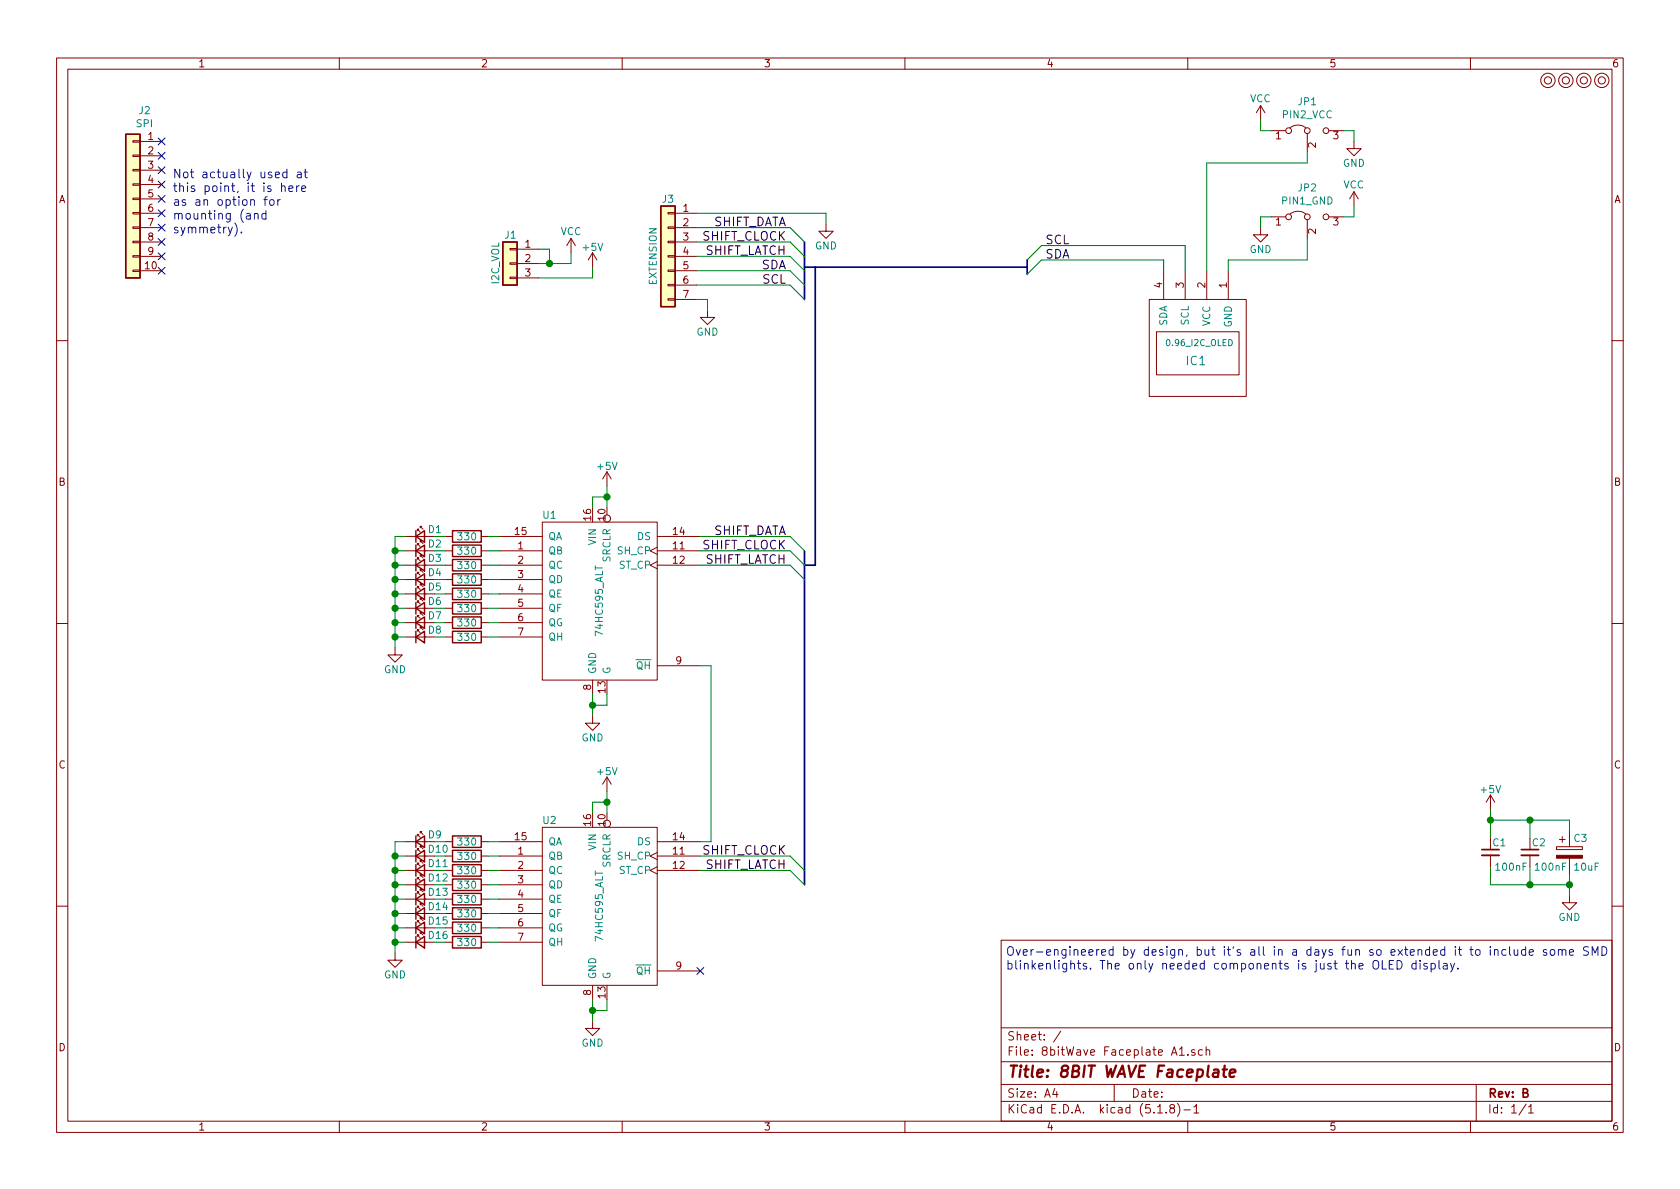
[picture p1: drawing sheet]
<svg xmlns="http://www.w3.org/2000/svg" width="297mm" height="210mm" viewBox="0 0 297 210" stroke-linecap="round" stroke-linejoin="round" font-family="sans-serif">
<g fill="none" stroke="#840000" stroke-width=".18">
<path d="M10 10.3h277v189.9h-277zM12 12.2h273v186.1h-273zM60 10.3v1.9M110 10.3v1.9M160 10.3v1.9M210 10.3v1.9M222.9 18.7l.7 1.2M222.9 18.7v2.5M222.9 18.7l-.8 1.2M260 10.3v1.9M23.5 37.6h1.3v.2h-1.3zM23.5 32.5h1.3v.3h-1.3z"/>
<path d="M23.5 30h1.3v.2h-1.3zM23.5 27.4h1.3v.3h-1.3zM23.5 24.9h1.3v.2h-1.3zM23.5 35h1.3v.3h-1.3zM24.8 37.7h3.8M24.8 25h3.8M24.8 27.6h3.8M24.8 30.1h3.8M24.8 32.6h3.8M24.8 35.2h3.8M118.1 37.6h1.3v.2h-1.3zM119.4 37.7h3.8"/>
<path d="M146 39.6v1.3h-1.2l1.2 1.3 1.3-1.3h-1.3M224.8 23.1h2.5M224.8 38.3h2.5M228.1 22.6a2.26 2.26 0 0 1 2.8 0M228.1 37.8a2.26 2.26 0 0 1 2.8 0M231.1 23.6v3.3M231.1 38.9v3.3M234.9 23.1h2.6M234.9 38.3h2.6M239.4 25v1.3h-1.3l1.3 1.3 1.3-1.3h-1.3M239.4 33.9l.8 1.3M239.4 33.9v2.5"/>
<path d="M239.4 33.9l-.8 1.3M23.5 40.1h1.3v.3h-1.3zM23.5 42.7h1.3v.2h-1.3zM23.5 45.2h1.3v.3h-1.3zM23.5 47.7h1.3v.3h-1.3zM24.8 40.3h3.8M24.8 42.8h3.8M24.8 45.3h3.8M24.8 47.9h3.8M90.2 49h1.2v.3h-1.2zM90.2 46.5h1.2v.2h-1.2zM90.2 43.9h1.2v.3h-1.2z"/>
<path d="M91.4 44.1h3.8M91.4 46.6h3.8M91.4 49.1h3.8M101 42.2l-.8 1.2M101 42.2v2.5M101 42.2l.7 1.2M104.8 44.7v2.5M104.8 44.7l-.8 1.3M104.8 44.7l.7 1.3M118.1 52.8h1.3v.3h-1.3zM118.1 50.3h1.3v.2h-1.3zM118.1 47.7h1.3v.3h-1.3z"/>
<path d="M118.1 45.2h1.3v.3h-1.3zM118.1 42.7h1.3v.2h-1.3zM118.1 40.1h1.3v.3h-1.3zM119.4 40.3h3.8M119.4 42.8h3.8M119.4 45.3h3.8M119.4 47.9h3.8M119.4 50.4h3.8M119.4 53h3.8M125.1 54.9v1.2h-1.3l1.3 1.3 1.3-1.3h-1.3M203.2 53h17.1v17.1h-17.1zM204.5 58.7h14.6v7.6h-14.6z"/>
<path d="M205.7 47.9v5.1M209.5 47.9v5.1M213.4 47.9v5.1M217.2 47.9v5.1M222.9 40.3v1.2h-1.3l1.3 1.3 1.3-1.3h-1.3M10 60.2h2M285 60.2h2M71.8 97.4h5M71.8 99.9h5M71.8 94.9h5M73.8 98.9v-.2h.2h-.2l.5 .5M73.8 96.4v-.3h.2h-.2l.5 .5"/>
<path d="M73.8 93.8v-.2h.2h-.2l.5 .5M74.3 98.4v-.2h.2h-.2l.5 .5M74.3 95.9v-.3h.2h-.2l.5 .5M74.3 93.3v-.2h.2h-.2l.5 .5M78.7 97.4h1.3M78.7 99.9h1.3M78.7 94.9h1.3M85.1 97.4h1.3M85.1 99.9h1.3M85.1 94.9h1.3M88.3 97.4h7.6M88.3 99.9h7.6"/>
<path d="M88.3 94.9h7.6M95.9 92.3h20.3v28h-20.3zM107.3 83.4l.8 1.3M107.3 83.4v2.6M107.3 83.4l-.7 1.3M116.2 96.8l-1.3 .6 1.3 .6M116.2 99.3l-1.3 .6 1.3 .7M116.2 97.4h7.6M116.2 99.9h7.6M116.2 94.9h7.6M10 110.3h2M69.8 114.5v1.3h1.3l-1.3 1.3-1.2-1.3h1.2"/>
<path d="M71.8 107.6h5M71.8 102.5h5M71.8 105h5M71.8 110.1h5M71.8 112.6h5M73.8 106.5v-.2h.2h-.2l.5 .5M73.8 109.1v-.3h.2h-.2l.5 .5M73.8 111.6v-.2h.2h-.2l.5 .5M73.8 104v-.2h.2h-.2l.5 .5M73.8 101.5v-.3h.2h-.2l.5 .5M74.3 106v-.2h.2h-.2l.5 .5M74.3 108.6v-.3h.2h-.2l.5 .5"/>
<path d="M74.3 111.1v-.2h.2h-.2l.5 .5M74.3 103.5v-.3h.2h-.2l.5 .6M74.3 101v-.3h.2h-.2l.5 .5M78.7 107.6h1.3M78.7 102.5h1.3M78.7 105h1.3M78.7 110.1h1.3M78.7 112.6h1.3M85.1 107.6h1.3M85.1 102.5h1.3M85.1 105h1.3M85.1 110.1h1.3"/>
<path d="M85.1 112.6h1.3M88.3 107.6h7.6M88.3 102.5h7.6M88.3 105h7.6M88.3 110.1h7.6M88.3 112.6h7.6M116.2 117.7h7.6M285 110.3h2M104.8 126.6v1.3h-1.3l1.3 1.3 1.2-1.3h-1.2M104.8 120.3v2.5M107.3 137.4v2.5M107.3 137.4l.8 1.3"/>
<path d="M107.3 137.4l-.7 1.3M71.8 151.4h5M71.8 153.9h5M71.8 156.5h5M71.8 159h5M71.8 148.8h5M73.8 147.8v-.2h.2h-.2l.5 .5M73.8 150.4v-.3h.2h-.2l.5 .5M73.8 152.9v-.3h.2h-.2l.5 .6M73.8 155.4v-.2h.2h-.2l.5 .5M73.8 158v-.3h.2h-.2l.5 .5M74.3 147.3v-.2h.2h-.2l.5 .5"/>
<path d="M74.3 149.9v-.3h.2h-.2l.5 .5M74.3 152.4v-.3h.2h-.2l.5 .5M74.3 154.9v-.2h.2h-.2l.5 .5M74.3 157.5v-.3h.2h-.2l.5 .5M78.7 151.4h1.3M78.7 153.9h1.3M78.7 156.5h1.3M78.7 159h1.3M78.7 148.8h1.3M85.1 151.4h1.3M85.1 153.9h1.3M85.1 156.5h1.3"/>
<path d="M85.1 159h1.3M85.1 148.8h1.3M88.3 151.4h7.6M88.3 153.9h7.6M88.3 156.5h7.6M88.3 159h7.6M88.3 148.8h7.6M95.9 146.3h20.3v27.9h-20.3zM116.2 150.7l-1.3 .7 1.3 .6M116.2 153.3l-1.3 .6 1.3 .7M116.2 151.4h7.6M116.2 153.9h7.6"/>
<path d="M116.2 148.8h7.6M263.5 140.6l.8 1.3M263.5 140.6v2.5M263.5 151.3v2M263.5 140.6l-.7 1.3M270.5 151.3v2M275.2 149.7h4.6v.5h-4.6zM275.7 148.5h1M276.2 147.9v1.1M277.5 158.4v1.2h1.3l-1.3 1.3-1.3-1.3h1.3M277.5 146.9v2.8M277.5 151.8v2.8"/>
<path d="M10 160.2h2M69.8 168.5v1.3h1.3l-1.3 1.3-1.2-1.3h1.2M71.8 161.5h5M71.8 164.1h5M71.8 166.6h5M73.8 160.5v-.2h.2h-.2l.5 .5M73.8 163.1v-.3h.2h-.2l.5 .5M73.8 165.6v-.3h.2h-.2l.5 .6M74.3 160v-.2h.2h-.2l.5 .5M74.3 162.6v-.3h.2h-.2l.5 .5M74.3 165.1v-.3h.2h-.2l.5 .5M78.7 161.5h1.3"/>
<path d="M78.7 164.1h1.3M78.7 166.6h1.3M85.1 161.5h1.3M85.1 164.1h1.3M85.1 166.6h1.3M88.3 161.5h7.6M88.3 164.1h7.6M88.3 166.6h7.6M104.8 174.2v2.6M116.2 171.7h7.6M177 166.3h108v32h-108zM285 160.2h2"/>
<path d="M60 198.3v1.9M104.8 180.6v1.3h-1.3l1.3 1.2 1.2-1.2h-1.2M110 198.3v1.9M160 198.3v1.9M177 194.8h108M177 191.8h108M177 187.8h108M177 181.8h108M186.5 192.5l-.4 1h1M186.8 193v1M187.6 182.3l-1.3 2M197 191.8v3"/>
<path d="M204.7 196.8h.8M206.2 196.7v.1M207.1 196l-.3-.3 .2-.3a.48 .48 0 0 1 .6 .1l-.1 .4a.52 .52 0 0 0-.6 .2 .52 .52 0 0 0 .1 .6l.4 .1 .2-.1 .1-.4-.3-.3M208.2 195.1a1.71 1.71 0 0 1 0 2.3M208.5 185.5l.5-.4v1.5M208.5 186.6h.9M209.3 196.3h1.2M210 198.3v1.9M210 186.5v.1M211.1 195.8l.4-.5v1.5M211.1 196.8h.9M211.3 185.7a.37 .37 0 0 0-.6 .1v.2l.6 .2v.1l-.2 .3-.4-.1"/>
<path d="M212.6 185.7l-.4-.1-.3 .3 .1 .6 .2 .1 .4-.1M213.3 185.7a.37 .37 0 0 1 .6 .1v.8M213.3 185.1v1.5M260 198.3v1.9M261 191.8v6.5M269.8 195.2l-1.2 2M270.3 195.8l.4-.5v1.5M270.3 196.8h.8"/>
<circle cx="273.7" cy="14.2" r=".63"/>
<circle cx="273.7" cy="14.2" r="1.27"/>
<circle cx="276.9" cy="14.2" r=".63"/>
<circle cx="276.9" cy="14.2" r="1.27"/>
<circle cx="280" cy="14.2" r=".63"/>
<circle cx="280" cy="14.2" r="1.27"/>
<circle cx="283.2" cy="14.2" r=".63"/>
<circle cx="283.2" cy="14.2" r="1.27"/>
<circle cx="227.8" cy="38.3" r=".51"/>
<circle cx="227.8" cy="23.1" r=".51"/>
<circle cx="231.1" cy="23.1" r=".51"/>
<circle cx="231.1" cy="38.3" r=".51"/>
<circle cx="234.4" cy="38.3" r=".51"/>
<circle cx="234.4" cy="23.1" r=".51"/>
<circle cx="107.3" cy="91.7" r=".63"/>
<circle cx="107.3" cy="145.7" r=".63"/>
</g>
<path d="M214.6 189.2h.8l-.1 1.2M215.4 189.6l-.6 .1a.4 .4 0 0 0-.4 .3 .4 .4 0 0 0 .3 .4l.6-.1M216.2 189.1h.7M216.5 188.4l-.2 1.8 .1 .1 .4 .1M217.4 189.8l1-.2v-.4l-.6-.1-.3 .3-.1 .9 .2 .1 .6-.1" fill="none" stroke="#840000" stroke-width=".41"/>
<g fill="none" stroke="#840000" stroke-width=".25">
<path d="M22.2 23.7h2.6v25.4h-2.6zM116.8 36.4h2.6v17.8h-2.6zM88.9 42.8h2.5v7.6h-2.5zM73.5 99.9l1.6-1v2.1zM73.5 97.4l1.6-1v2zM73.5 94.9l1.6-1.1v2.1zM73.5 93.8v2.1M73.5 96.4v2M73.5 98.9v2.1M80 98.9h5.1v2.1h-5.1zM80 96.4h5.1v2h-5.1zM80 93.8h5.1v2.1h-5.1z"/>
<path d="M73.5 107.6l1.6-1.1v2.1zM73.5 110.1l1.6-1v2zM73.5 112.6l1.6-1v2.1zM73.5 105l1.6-1v2zM73.5 102.5l1.6-1v2zM73.5 101.5v2M73.5 104v2M73.5 106.5v2.1M73.5 109.1v2M73.5 111.6v2.1M80 109.1h5.1v2h-5.1zM80 111.6h5.1v2.1h-5.1z"/>
<path d="M80 106.5h5.1v2.1h-5.1zM80 104h5.1v2h-5.1zM80 101.5h5.1v2h-5.1zM73.5 148.8l1.6-1v2.1zM73.5 151.4l1.6-1v2zM73.5 153.9l1.6-1v2zM73.5 156.5l1.6-1.1v2.1zM73.5 159l1.6-1v2zM73.5 147.8v2.1M73.5 150.4v2M73.5 152.9v2M73.5 155.4v2.1"/>
<path d="M73.5 158v2M80 147.8h5.1v2.1h-5.1zM80 150.4h5.1v2h-5.1zM80 152.9h5.1v2h-5.1zM80 155.4h5.1v2.1h-5.1zM80 158h5.1v2h-5.1zM73.5 161.5l1.6-1v2.1zM73.5 164.1l1.6-1v2zM73.5 166.6l1.6-1v2zM73.5 160.5v2.1M73.5 163.1v2M73.5 165.6v2"/>
<path d="M80 165.6h5.1v2h-5.1zM80 160.5h5.1v2.1h-5.1zM80 163.1h5.1v2h-5.1z"/>
</g>
<path d="M262 151.3h3M269 151.3h3" fill="none" stroke="#840000" stroke-width=".33"/>
<path d="M262 150.2h3M269 150.2h3" fill="none" stroke="#840000" stroke-width=".3"/>
<path d="M275.2 151.3h4.6v.5h-4.6z" fill="#840000" stroke="#840000" stroke-width=".18"/>
<g fill="#ffffc2" stroke="#ffffc2" stroke-width=".18">
<path d="M116.8 36.4h2.6v17.8h-2.6z"/>
<path d="M22.2 23.7h2.6v25.4h-2.6z"/>
<path d="M88.9 42.8h2.5v7.6h-2.5z"/>
</g>
<path d="M142.2 42.8v10.2M142.2 47.2h39.4M144.1 47.2v52.7h-1.9M181.6 46v2.5M142.2 97.4v59.1" fill="none" stroke="#000084" stroke-width=".3"/>
<g fill="none" stroke="#008400" stroke-width=".18">
<path d="M123.2 37.7h22.8v1.9M222.9 21.2v1.9h1.9M224.8 38.3h-1.9v2M231.1 26.9v1.9h-17.7v19.1M237.5 23.1h1.9v1.9M239.4 36.4v1.9h-1.9M95.2 44.1h2v2.5M101 44.7v1.9h-5.8M104.8 47.2v1.9h-9.6M123.2 42.8h16.5l2.5 2.5M123.2 40.3h16.5l2.5 2.5M123.2 53h1.9v1.9"/>
<path d="M123.2 50.4h16.5l2.5 2.6M123.2 47.9h16.5l2.5 2.5M123.2 45.3h16.5l2.5 2.6M181.6 46l2.5-2.6h25.4v4.5M205.7 47.9v-1.9h-21.6l-2.5 2.5M231.1 42.2v3.8h-13.9v1.9M69.8 97.4h2M69.8 99.9h2M71.8 94.9h-2v19.6M76.8 97.4h1.9M76.8 94.9h1.9M76.8 99.9h1.9"/>
<path d="M86.4 97.4h1.9M86.4 94.9h1.9M86.4 99.9h1.9M107.3 87.9h-2.5v1.9M107.3 86v3.8M123.8 97.4h15.9l2.5 2.5M123.8 94.9h15.9l2.5 2.5M123.8 99.9h15.9l2.5 2.6M69.8 107.6h2M69.8 110.1h2M69.8 102.5h2M69.8 112.6h2"/>
<path d="M69.8 105h2M76.8 107.6h1.9M76.8 110.1h1.9M76.8 102.5h1.9M76.8 112.6h1.9M76.8 105h1.9M86.4 107.6h1.9M86.4 110.1h1.9M86.4 102.5h1.9M86.4 112.6h1.9M86.4 105h1.9M123.8 117.7h1.9v31.1"/>
<path d="M104.8 122.8v3.8M107.3 122.8v1.9h-2.5M107.3 139.9v3.9M69.8 153.9h2M69.8 151.4h2M69.8 159h2M69.8 156.5h2M71.8 148.8h-2v19.7M76.8 148.8h1.9M86.4 153.9h1.9M86.4 148.8h1.9M86.4 151.4h1.9"/>
<path d="M86.4 159h1.9M86.4 156.5h1.9M107.3 141.9h-2.5v1.9M123.8 153.9h15.9l2.5 2.6M123.8 151.4h15.9l2.5 2.5M263.5 153.3v3.2h14M263.5 143.1v5.1M263.5 145h14v1.9M270.5 145v3.2M270.5 153.3v3.2M277.5 154.6v3.8M69.8 161.5h2"/>
<path d="M69.8 164.1h2M69.8 166.6h2M86.4 161.5h1.9M86.4 164.1h1.9M86.4 166.6h1.9M104.8 176.8v3.8M107.3 176.8v1.9h-2.5"/>
</g>
<g fill="none" stroke="#0000c2" stroke-width=".18">
<path d="M41.5 39.4a1.78 1.78 0 0 1 0 2.4M45 37.9l.1-.1a.37 .37 0 0 1 .5 .1v.9M45 37.7v1.1M46.7 35.3h.5M47 37.8l-.4-.1-.2 .2v.7a.48 .48 0 0 0 .6 .1M47 37.2v1.6M47.2 34.8l-.3 .2v1.3M47.8 35.4l.4-.1 .3 .3v.4l-.3 .3-.4-.1-.1-.2zM49.1 35.3v1M49.6 35.3l-.5 .3M49.8 33l.2-.1h.3l.1 1M49.8 32.4v1.5"/>
<path d="M50.7 30.5l-.4-.1-.2 .2v.7a.48 .48 0 0 0 .6 .1M50.7 29.9v1.5M51.1 33.4l.7-.2-.1-.3h-.4l-.2 .2 .1 .7h.5M52.5 32.9v1M52.6 30.5h.6l.1 .9M52.9 32.9h-.3l-.1 .2M53.3 30.8l-.5 .1a.3 .3 0 0 0-.3 .2 .3 .3 0 0 0 .3 .3h.5M53.3 33.4l.8-.2-.1-.3h-.5l-.2 .2 .1 .7h.6M53.8 30.4h.6M54 29.9v1.3l.1 .2h.3M42.7 41v.2M242.8 170a.53 .53 0 0 1 .9 0 1.01 1.01 0 0 1-.3 1.4 .5 .5 0 0 1-.7-.5z"/>
<path d="M244.4 169.8v1.6h.7M245.6 170.6h.6M246.4 169.8h-.8v1.6h.8M247 169.8a.77 .77 0 0 1 .9 .8 .77 .77 0 0 1-.9 .8zM250.4 170.4h-.5l-.2 .1v.7a.48 .48 0 0 0 .7 .1M250.4 169.8v1.6M251.1 170.4v1M252.3 170.4a.37 .37 0 0 0-.6 .2l.1 .2 .6 .3-.2 .3-.5-.1M253 170.4h.5l.3 .2v.5l-.2 .2h-.6M253 170.4v1.5M254.4 169.8v1.3l.2 .3M255.2 170.4h.6l.1 1"/>
<path d="M255.9 170.7l-.5 .1a.3 .3 0 0 0-.3 .3 .3 .3 0 0 0 .3 .3l.5-.1M256.5 170.4l.3 1M257.2 170.4l-.5 1.3-.2 .2M257.8 171.2v.2M261 168l.2-.1 .4 .1 .1 .6-.2 .3h-.3l-.2-.1zM263.5 167.4v.1M263.5 167.9v1M264.2 168l.2-.1 .4 .1 .1 .9M264.2 167.9v1M266.3 168l-.5-.1-.3 .3v.4l.2 .3h.6M266.9 167.4v1.3l.2 .2M267.7 167.9l.1 1h.3l.3-.1"/>
<path d="M268.4 167.9v1M269.7 168l-.4-.1-.2 .1v.8a.48 .48 0 0 0 .6 .1M269.7 167.4v1.5M270.4 168.4l.7-.1-.1-.3-.4-.1-.2 .2 .1 .8h.5M273.4 168l-.3-.1-.2 .2v.2l.5 .2v.4h-.5M274.2 168l.2-.1 .4 .1 .1 .6-.1 .3h-.4l-.2-.1zM275.5 168h.1a.37 .37 0 0 1 .6 .1v.8M275.5 167.9v1M276.2 168.1a.36 .36 0 0 1 .3-.2 .36 .36 0 0 1 .4 .2v.8M277.5 168.4l.7-.1v-.3l-.5-.1-.2 .2 .1 .8h.6M280.8 167.5a.68 .68 0 0 0-.8 0v.5l.7 .3 .1 .3-.3 .3h-.5M281.5 168.9v-1.5l.5 1.1 .5-1.1v1.5"/>
<path d="M283.2 167.4a.77 .77 0 0 1 .9 .8 .77 .77 0 0 1-.9 .7z"/>
</g>
<g fill="#008400" stroke="#008400" stroke-width=".25">
<circle cx="69.9" cy="164.1" r=".51"/>
<circle cx="69.9" cy="161.5" r=".51"/>
<circle cx="69.9" cy="166.6" r=".51"/>
<circle cx="69.9" cy="112.6" r=".51"/>
<circle cx="263.5" cy="145" r=".51"/>
<circle cx="69.9" cy="110.1" r=".51"/>
<circle cx="69.9" cy="107.6" r=".51"/>
<circle cx="69.9" cy="105" r=".51"/>
<circle cx="69.9" cy="102.5" r=".51"/>
<circle cx="69.9" cy="99.9" r=".51"/>
<circle cx="69.9" cy="97.4" r=".51"/>
<circle cx="104.8" cy="178.7" r=".51"/>
<circle cx="107.3" cy="141.9" r=".51"/>
<circle cx="107.3" cy="87.9" r=".51"/>
<circle cx="104.8" cy="124.7" r=".51"/>
<circle cx="97.2" cy="46.6" r=".51"/>
<circle cx="69.9" cy="151.4" r=".51"/>
<circle cx="69.9" cy="153.9" r=".51"/>
<circle cx="270.5" cy="156.5" r=".51"/>
<circle cx="69.9" cy="156.5" r=".51"/>
<circle cx="270.5" cy="145" r=".51"/>
<circle cx="69.9" cy="159" r=".51"/>
<circle cx="277.5" cy="156.5" r=".51"/>
</g>
<g fill="none" stroke="#000084" stroke-width=".18">
<path d="M28 24.4l1.2 1.2M28 26.9l1.2 1.3M28 29.5l1.2 1.2M28 32l1.2 1.2M28 34.6l1.2 1.2M28 37.1l1.2 1.2M28 39.6l1.2 1.3M29.2 24.4l-1.2 1.2M29.2 26.9l-1.2 1.3M29.2 29.5l-1.2 1.2M29.2 32l-1.2 1.2M29.2 34.6l-1.2 1.2"/>
<path d="M29.2 37.1l-1.2 1.2M29.2 39.6l-1.2 1.3M28 44.7l1.2 1.2M28 42.2l1.2 1.2M28 47.3l1.2 1.2M29.2 44.7l-1.2 1.2M29.2 42.2l-1.2 1.2M29.2 47.3l-1.2 1.2M123.2 171.1l1.2 1.2M124.4 171.1l-1.2 1.2"/>
</g>
<text font-size="2.8" fill="#840000" x="178" y="190.5">Title: 8BIT WAVE Faceplate</text>
<g font-size="2.1" fill="#0000c2">
<text x="30.5" y="31.5">Not actually used at</text>
<text x="30.5" y="34">this point, it is here</text>
<text x="30.5" y="36.4">as an option for</text>
<text x="30.5" y="38.8">mounting (and</text>
<text x="30.5" y="41.3">symmetry).</text>
<text x="177.8" y="169">Over-engineered by design, but it's all in a days fun so extended it to include some SMD</text>
<text x="177.8" y="171.4">blinkenlights. The only needed components is just the OLED display.</text>
</g>
<g font-size="2.1">
<text x="125.9" y="40">SHIFT_DATA</text>
<text x="124.2" y="42.5">SHIFT_CLOCK</text>
<text x="124.6" y="45.1">SHIFT_LATCH</text>
<text x="134.6" y="47.6">SDA</text>
<text x="184.8" y="45.7">SDA</text>
<text x="184.8" y="43.2">SCL</text>
<text x="134.8" y="50.2">SCL</text>
<text x="125.9" y="94.6">SHIFT_DATA</text>
<text x="124.2" y="97.1">SHIFT_CLOCK</text>
<text x="124.6" y="99.7">SHIFT_LATCH</text>
<text x="124.2" y="151.1">SHIFT_CLOCK</text>
<text x="124.6" y="153.7">SHIFT_LATCH</text>
</g>
<text font-size="2.1" fill="#008484" x="209.8" y="64.6">IC1</text>
<g font-size="2.1" fill="#840000">
<text x="178" y="184">Sheet: /</text>
<text x="178" y="186.7">File: 8bitWave Faceplate A1.sch</text>
<text x="178" y="196.9">KiCad E.D.A. kicad (5.1.8)-1</text>
<text x="178" y="194.1">Size: A4</text>
<text x="200" y="194.1">Date:</text>
<text x="263" y="194.1">Rev: B</text>
<text x="263" y="196.9">Id: 1/1</text>
</g>
<g font-size="1.8" fill="#840000">
<text x="35" y="11.9">1</text>
<text x="85" y="11.9">2</text>
<text x="135" y="11.9">3</text>
<text x="185" y="11.9">4</text>
<text x="235" y="11.9">5</text>
<text x="285" y="11.9">6</text>
<text x="26.2" y="24.8">1</text>
<text x="26.2" y="27.3">2</text>
<text x="26.2" y="29.8">3</text>
<text x="225.6" y="24.6">1</text>
<text x="232.7" y="26.1" transform="rotate(-90 232.7 26.1)">2</text>
<text x="235.7" y="24.6">3</text>
<text x="10.4" y="35.9">A</text>
<text x="26.2" y="32.4">4</text>
<text x="26.2" y="34.9">5</text>
<text x="285.4" y="35.9">A</text>
<text x="26.2" y="37.5">6</text>
<text x="26.2" y="40">7</text>
<text x="120.8" y="37.5">1</text>
<text x="120.8" y="40">2</text>
<text x="225.6" y="39.9">1</text>
<text x="232.7" y="41.4" transform="rotate(-90 232.7 41.4)">2</text>
<text x="235.7" y="39.9">3</text>
<text x="25.7" y="47.6">10</text>
<text x="26.2" y="42.5">8</text>
<text x="26.2" y="45.1">9</text>
<text x="92.9" y="43.8">1</text>
<text x="92.9" y="46.3">2</text>
<text x="120.8" y="42.5">3</text>
<text x="120.8" y="45.1">4</text>
<text x="120.8" y="47.6">5</text>
<text x="92.9" y="48.9">3</text>
<text x="120.8" y="50.2">6</text>
<text x="120.8" y="52.7">7</text>
<text x="205.5" y="50.9" transform="rotate(-90 205.5 50.9)">4</text>
<text x="209.3" y="50.9" transform="rotate(-90 209.3 50.9)">3</text>
<text x="213.1" y="50.9" transform="rotate(-90 213.1 50.9)">2</text>
<text x="216.9" y="50.9" transform="rotate(-90 216.9 50.9)">1</text>
<text x="10.4" y="85.9">B</text>
<text x="285.4" y="85.9">B</text>
<text x="91.1" y="94.6">15</text>
<text x="104.5" y="92" transform="rotate(-90 104.5 92)">16</text>
<text x="107.1" y="92" transform="rotate(-90 107.1 92)">10</text>
<text x="119" y="94.6">14</text>
<text x="91.6" y="97.1">1</text>
<text x="91.6" y="99.7">2</text>
<text x="119" y="97.1">11</text>
<text x="119" y="99.7">12</text>
<text x="91.6" y="102.2">3</text>
<text x="91.6" y="104.8">4</text>
<text x="91.6" y="107.3">5</text>
<text x="91.6" y="109.8">6</text>
<text x="91.6" y="112.4">7</text>
<text x="119.5" y="117.5">9</text>
<text x="104.5" y="122" transform="rotate(-90 104.5 122)">8</text>
<text x="107.1" y="122.5" transform="rotate(-90 107.1 122.5)">13</text>
<text x="10.4" y="135.9">C</text>
<text x="285.4" y="135.9">C</text>
<text x="91.1" y="148.6">15</text>
<text x="104.5" y="146" transform="rotate(-90 104.5 146)">16</text>
<text x="107.1" y="146" transform="rotate(-90 107.1 146)">10</text>
<text x="119" y="148.6">14</text>
<text x="91.6" y="151.1">1</text>
<text x="91.6" y="153.7">2</text>
<text x="119" y="151.1">11</text>
<text x="119" y="153.7">12</text>
<text x="91.6" y="156.2">3</text>
<text x="91.6" y="158.7">4</text>
<text x="91.6" y="161.3">5</text>
<text x="91.6" y="163.8">6</text>
<text x="91.6" y="166.4">7</text>
<text x="119.5" y="171.4">9</text>
<text x="104.5" y="176" transform="rotate(-90 104.5 176)">8</text>
<text x="107.1" y="176.5" transform="rotate(-90 107.1 176.5)">13</text>
<text x="10.4" y="185.9">D</text>
<text x="285.4" y="185.9">D</text>
<text x="35" y="199.9">1</text>
<text x="85" y="199.9">2</text>
<text x="135" y="199.9">3</text>
<text x="185" y="199.9">4</text>
<text x="235" y="199.9">5</text>
<text x="285" y="199.9">6</text>
</g>
<g font-size="1.8" fill="#008484">
<text x="24.1" y="22.5">SPI</text>
<text x="24.6" y="20.2">J2</text>
<text x="221" y="18.1">VCC</text>
<text x="226.8" y="20.9">PIN2_VCC</text>
<text x="229.6" y="18.6">JP1</text>
<text x="237.4" y="29.5">GND</text>
<text x="117.1" y="35.9">J3</text>
<text x="229.6" y="33.9">JP2</text>
<text x="237.5" y="33.3">VCC</text>
<text x="99.1" y="41.6">VCC</text>
<text x="226.7" y="36.2">PIN1_GND</text>
<text x="89.3" y="42.2">J1</text>
<text x="103.2" y="44.4">+5V</text>
<text x="144.1" y="44.1">GND</text>
<text x="220.9" y="44.7">GND</text>
<text x="88.3" y="50.3" transform="rotate(-90 88.3 50.3)">I2C_VOL</text>
<text x="116.1" y="50.4" transform="rotate(-90 116.1 50.4)">EXTENSION</text>
<text x="123.1" y="59.4">GND</text>
<text x="206.4" y="57.7" transform="rotate(-90 206.4 57.7)">SDA</text>
<text x="210.2" y="57.5" transform="rotate(-90 210.2 57.5)">SCL</text>
<text x="214" y="57.7" transform="rotate(-90 214 57.7)">VCC</text>
<text x="217.8" y="57.9" transform="rotate(-90 217.8 57.9)">GND</text>
<text x="105.7" y="83.1">+5V</text>
<text x="75.8" y="94.3">D1</text>
<text x="81.1" y="95.5">330</text>
<text x="96" y="91.7">U1</text>
<text x="96.9" y="95.5">QA</text>
<text x="112.7" y="95.5">DS</text>
<text x="75.8" y="101.9">D4</text>
<text x="75.8" y="99.4">D3</text>
<text x="75.8" y="96.8">D2</text>
<text x="81.1" y="100.6">330</text>
<text x="81.1" y="98.1">330</text>
<text x="96.9" y="98">QB</text>
<text x="96.9" y="100.6">QC</text>
<text x="105.4" y="96.3" transform="rotate(-90 105.4 96.3)">VIN</text>
<text x="107.9" y="99.4" transform="rotate(-90 107.9 99.4)">SRCLR</text>
<text x="109.3" y="98">SH_CP</text>
<text x="109.5" y="100.6">ST_CP</text>
<text x="75.8" y="107">D6</text>
<text x="75.8" y="104.4">D5</text>
<text x="81.1" y="105.7">330</text>
<text x="81.1" y="103.2">330</text>
<text x="96.9" y="103.1">QD</text>
<text x="96.9" y="105.7">QE</text>
<text x="75.8" y="109.5">D7</text>
<text x="75.8" y="112.1">D8</text>
<text x="81.1" y="110.8">330</text>
<text x="81.1" y="113.3">330</text>
<text x="81.1" y="108.2">330</text>
<text x="96.9" y="108.2">QF</text>
<text x="96.9" y="110.7">QG</text>
<text x="96.9" y="113.3">QH</text>
<text x="106.6" y="112.2" transform="rotate(-90 106.6 112.2)">74HC595_ALT</text>
<text x="67.9" y="119">GND</text>
<text x="105.4" y="119.2" transform="rotate(-90 105.4 119.2)">GND</text>
<text x="107.9" y="119.2" transform="rotate(-90 107.9 119.2)">G</text>
<text x="112.5" y="118.4">QH</text>
<text x="102.8" y="131.1">GND</text>
<text x="105.7" y="137.1">+5V</text>
<text x="261.9" y="140.3">+5V</text>
<text x="75.8" y="148.3">D9</text>
<text x="81.1" y="149.5">330</text>
<text x="96" y="145.7">U2</text>
<text x="96.9" y="149.5">QA</text>
<text x="112.7" y="149.5">DS</text>
<text x="264" y="149.7">C1</text>
<text x="271" y="149.7">C2</text>
<text x="278.3" y="148.9">C3</text>
<text x="81.1" y="152.1">330</text>
<text x="81.1" y="154.6">330</text>
<text x="96.9" y="152">QB</text>
<text x="96.9" y="154.6">QC</text>
<text x="105.4" y="150.3" transform="rotate(-90 105.4 150.3)">VIN</text>
<text x="107.9" y="153.4" transform="rotate(-90 107.9 153.4)">SRCLR</text>
<text x="109.3" y="152">SH_CP</text>
<text x="109.5" y="154.6">ST_CP</text>
<text x="264.6" y="154">100nF</text>
<text x="271.6" y="154">100nF</text>
<text x="278.5" y="154">10uF</text>
<text x="81.1" y="157.1">330</text>
<text x="81.1" y="159.7">330</text>
<text x="96.9" y="157.1">QD</text>
<text x="96.9" y="159.6">QE</text>
<text x="81.1" y="167.3">330</text>
<text x="81.1" y="162.2">330</text>
<text x="81.1" y="164.8">330</text>
<text x="96.9" y="162.2">QF</text>
<text x="96.9" y="164.7">QG</text>
<text x="96.9" y="167.3">QH</text>
<text x="106.6" y="166.2" transform="rotate(-90 106.6 166.2)">74HC595_ALT</text>
<text x="275.5" y="162.9">GND</text>
<text x="67.9" y="173">GND</text>
<text x="105.4" y="173.2" transform="rotate(-90 105.4 173.2)">GND</text>
<text x="107.9" y="173.2" transform="rotate(-90 107.9 173.2)">G</text>
<text x="112.5" y="172.3">QH</text>
<text x="102.8" y="185.1">GND</text>
</g>
<g font-size="1.8" fill="#008400">
<text x="75.8" y="150.8">D10</text>
<text x="75.8" y="153.3">D11</text>
<text x="75.8" y="155.9">D12</text>
<text x="75.8" y="158.4">D13</text>
<text x="75.8" y="161">D14</text>
<text x="75.8" y="163.5">D15</text>
<text x="75.8" y="166">D16</text>
</g>
<text font-size="1.5" fill="#008484" x="206.5" y="61.2">0.96_I2C_OLED</text>
</svg>
